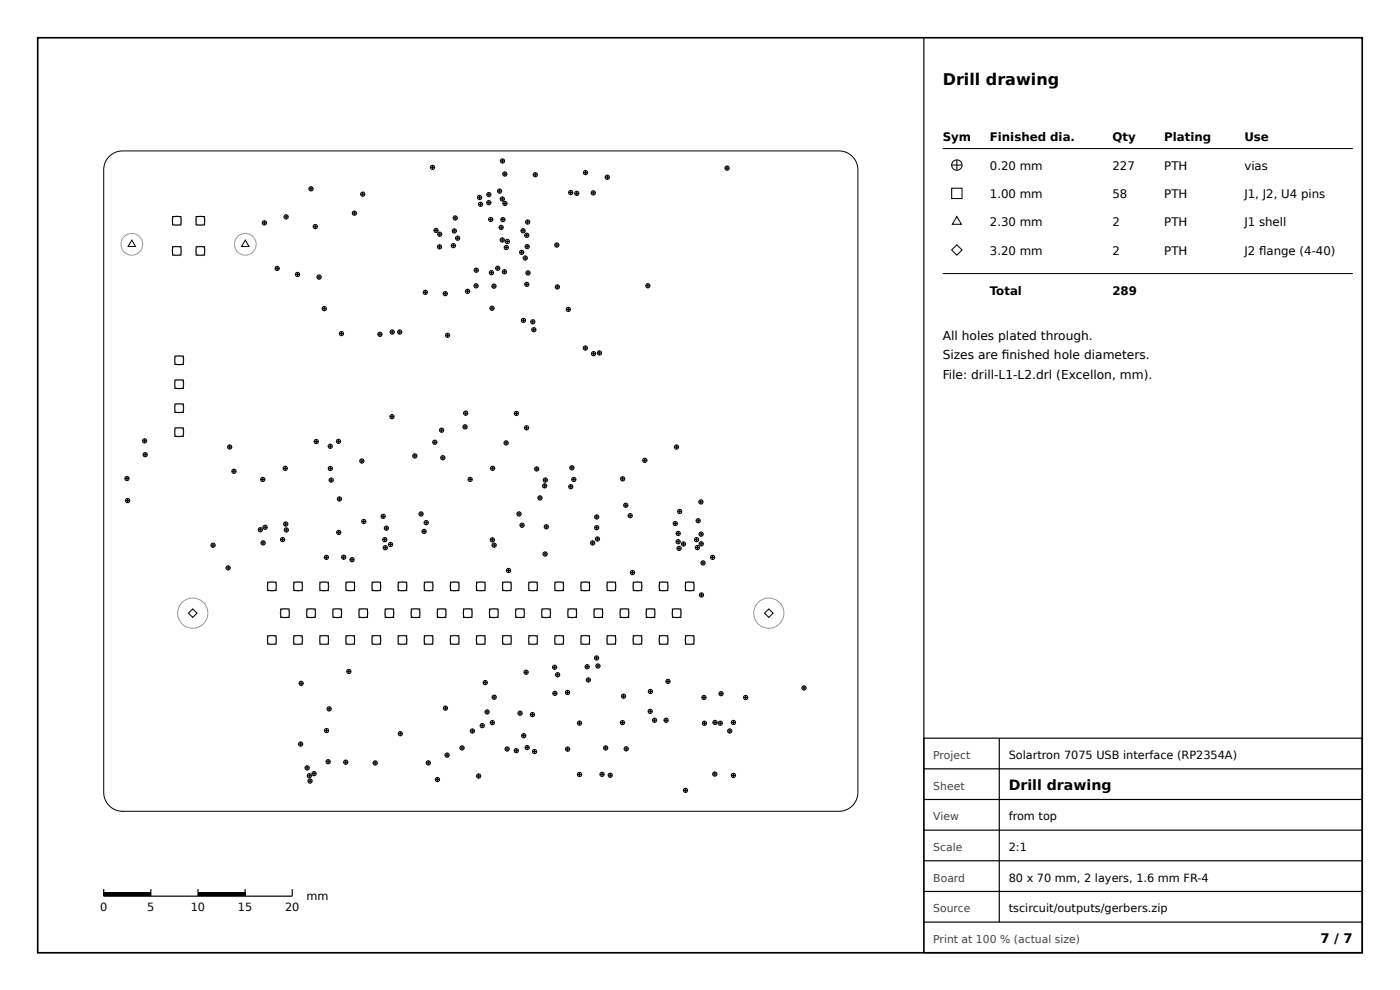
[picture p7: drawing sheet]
<svg xmlns="http://www.w3.org/2000/svg" width="297mm" height="210mm" viewBox="0 0 297 210" stroke-linecap="round" stroke-linejoin="round" font-family="sans-serif">
<g fill="none" stroke="#000" stroke-width=".21">
<path d="M23.2 33.2a4 4 0 0 1 2.8-1.2h152a4 4 0 0 1 4 4v132a4 4 0 0 1-4 4h-152a4 4 0 0 1-4-4v-132a4 4 0 0 1 1.2-2.8zM66 39.6v.9M91.3 35.5h.9M91.8 35v.9M106.2 34.1h.9M106.6 33.7v.9M106.7 36.9h.9M107.1 36.4v.9M113.1 37h.9M113.6 36.6v.9M123.8 36.6h.9M124.2 36.1v.9"/>
<path d="M128.4 37.6h.9M128.8 37.1v.9M153.8 35.6h.9M154.2 35.2v.9M200 31.5h87M201.9 39.9h2.2v2.2h-2.2zM201.9 35h2.2M203 33.9v2.2M28 50.9l.7 1.3h-1.5zM36.6 45.9h1.8v1.8h-1.8zM36.6 52.3h1.8v1.8h-1.8zM41.6 45.9h1.8v1.8h-1.8z"/>
<path d="M41.6 52.3h1.8v1.8h-1.8zM52 50.9l.8 1.3h-1.5zM55.6 47.2h.9M56.1 46.8v.9M58.4 56.9h.9M58.8 56.4v.9M60.2 46h.9M60.7 45.5v.9M62.7 58.2h.9M63.1 57.7v.9M65.5 40h.9M66.4 48h.9"/>
<path d="M66.9 47.6v.9M67.2 58.7h.9M67.7 58.3v.9M74.7 45.2h.9M75.2 44.7v.9M76.5 41.2h.9M77 40.7v.9M92.1 48.8h.9M92.5 48.4v.9M92.8 52.3h.9M92.8 49.7h.9M93.3 51.9v.9"/>
<path d="M93.3 49.2v.9M95.7 52.1h.9M95.9 49h.9M96.1 46.2h.9M96.2 51.6v.9M96.4 48.5v.9M96.6 45.8v.9M96.6 50.5h.9M97.1 50.1v.9M100.6 57.3h.9M101 56.8v.9M101.3 41.9h.9"/>
<path d="M101.5 43.3h.9M101.7 41.4v.9M101.9 42.9v.9M103.3 43h.9M103.3 41.3h.9M103.7 46.5h.9M103.7 40.8v.9M103.7 42.5v.9M103.8 57.8h.9M104.1 46.1v.9M104.3 57.4v.9M105.1 56.9h.9"/>
<path d="M105.5 40.5h.9M105.6 56.4v.9M105.9 48.2h.9M106 40.1v.9M106.1 50.9h.9M106.1 42.2h.9M106.2 46.6h.9M106.3 47.8v.9M106.5 50.4v.9M106.6 57.6h.9M106.6 41.7v.9M106.7 43.1h.9"/>
<path d="M106.7 46.1v.9M107 52.5h.9M107 57.2v.9M107.1 42.7v.9M107.2 51.2h.9M107.4 52v.9M107.6 50.7v.9M110.2 53.5h.9M110.5 48.9h.9M110.7 53.1v.9M111 48.5v.9M111 54.7h.9"/>
<path d="M111.3 49.9h.9M111.4 52.3h.9M111.4 54.3v.9M111.5 47.1h.9M111.6 57.9h.9M111.7 49.4v.9M111.8 59.8v.9M111.8 51.8v.9M111.9 46.6v.9M112 57.4v.9M117.7 52h.9M118.1 51.5v.9"/>
<path d="M120.6 40.8h.9M121.1 40.4v.9M121.9 41h.9M122.4 40.5v.9M125.4 40.9h.9M125.9 40.4v.9M200 58h87M203 45.9l1 1.6h-2zM203 51.9l1.1 1.1-1.1 1.1-1.1-1.1zM37.1 75.5h1.8v1.8h-1.8zM68.4 65.4h.9M68.8 65v.9"/>
<path d="M72 70.7h.9M72.4 70.3v.9M80.2 70.9h.9M80.6 70.4v.9M82.8 70.4h.9M83.2 69.9v.9M84.4 70.4h.9M84.8 69.9v.9M89.8 62h.9M90.2 61.5v.9M94 62.3h.9M94.5 61.8v.9"/>
<path d="M94.5 71.1h.9M95 70.6v.9M98.7 61.8h.9M99.2 61.3v.9M100.6 60.6h.9M101 60.2v.9M103.9 65.4h.9M104.3 60.7h.9M104.4 64.9v.9M104.8 60.2v.9M110.6 67.9h.9M111 67.5v.9"/>
<path d="M111.3 60.3h.9M112.6 68.2h.9M112.8 69.9h.9M113 67.8v.9M113.3 69.5v.9M117.8 60.8h.9M118.2 60.4v.9M120.1 65.6h.9M120.6 65.1v.9M123.7 73.8h.9M124.2 73.3v.9M125.5 75h.9"/>
<path d="M125.9 74.5v.9M126.7 74.8h.9M127.2 74.4v.9M137 60.6h.9M137.4 60.1v.9M30.2 93.5h.9M30.4 96.4h.9M30.7 93v.9M30.8 95.9v.9M37.1 80.6h1.8v1.8h-1.8zM37.1 85.6h1.8v1.8h-1.8zM37.1 90.7h1.8v1.8h-1.8z"/>
<path d="M48.3 94.8h.9M48.7 94.3v.9M49.2 99.9h.9M49.6 99.5v.9M60.1 99.3h.9M60.5 98.8v.9M66.6 93.6h.9M67.1 93.2v.9M69.6 94.6h.9M69.6 99.3h.9M70.1 94.2v.9M70.1 98.9v.9"/>
<path d="M71.4 93.6h.9M71.8 93.1v.9M76.3 97.7h.9M76.8 97.3v.9M82.7 88.3h.9M83.2 87.9v.9M87.6 96.7h.9M88 96.2v.9M91.8 93.8h.9M92.2 93.3v.9M93.2 91.2h.9M93.5 97h.9"/>
<path d="M93.7 90.7v.9M93.9 96.6v.9M98.2 90.5h.9M98.4 87.6h.9M98.7 90v.9M98.8 87.1v.9M104.1 99.3h.9M104.5 98.8v.9M106.9 93.9h.9M107.4 93.4v.9M109.1 87.6h.9M109.5 87.2v.9"/>
<path d="M111.3 90.7h.9M111.7 90.3v.9M113.4 99.4h.9M113.9 99v.9M120.9 99.2h.9M121.3 98.7v.9M136.3 97.6h.9M136.8 97.1v.9M143.1 94.8h.9M143.5 94.3v.9M26.5 101.5h.9M26.6 106.1h.9"/>
<path d="M26.9 101v.9M27.1 105.7v.9M44.8 115.6h.9M45.2 115.1v.9M48.4 119.9v.9M54.8 112.3h.9M55.2 111.9v.9M55.3 101.6h.9M55.4 115.1h.9M55.7 101.2v.9M55.8 111.8h.9M55.8 114.7v.9"/>
<path d="M56.2 111.3v.9M59.5 114.4h.9M60 114v.9M60.2 111.1h.9M60.3 112.4h.9M60.6 110.6v.9M60.7 111.9v.9M68.8 118.2h.9M69.2 117.7v.9M69.8 101.8h.9M70.3 101.3v.9M71.4 112.9h.9"/>
<path d="M71.6 105.8h.9M71.9 112.4v.9M72 105.3v.9M72.5 118.1h.9M72.9 117.7v.9M74.2 118.7h.9M74.7 118.2v.9M76.7 110.6h.9M77.2 110.1v.9M80.8 109.5h.9M81.2 114.4h.9M81.3 116.1h.9"/>
<path d="M81.3 109v.9M81.5 112h.9M81.6 114v.9M81.7 115.7v.9M82 111.5v.9M82.4 115.4h.9M82.8 115v.9M88.9 109h.9M89.3 108.5v.9M89.5 112.7h.9M90 110.8h.9M90 112.2v.9"/>
<path d="M90.4 110.4v.9M99.3 101.6h.9M99.7 101.2v.9M104 114.5h.9M104.4 115.6h.9M104.4 114v.9M104.8 115.1v.9M109.7 109h.9M110.1 108.5v.9M110.3 111.4h.9M110.8 110.9v.9M114.1 105.6h.9"/>
<path d="M114.6 105.1v.9M115.1 103h.9M115.2 117.5h.9M115.2 101.8h.9M115.5 111.7h.8M115.5 102.5v.9M115.6 117v.9M115.7 101.3v.9M115.9 111.2v.9M120.6 103.2h.9M121.1 102.7v.9M121.3 101.6h.9"/>
<path d="M121.7 101.2v.9M125.3 115.1h.9M125.7 114.7v.9M126.1 111.9h.9M126.1 109.6h.9M126.3 114.3h.9M126.6 111.4v.9M126.6 109.1v.9M126.8 113.8v.9M131.6 101.5h.9M132.1 101.1v.9M132.3 107.1h.9"/>
<path d="M132.8 106.7v.9M133.2 109.3h.9M133.7 108.9v.9M142.8 111h.9M143.3 110.6v.9M143.4 114.9h.9M143.4 113.1h.9M143.6 116.3h.9M143.7 108.4h.9M143.9 114.4v.9M143.9 112.6v.9M144.1 115.8v.9"/>
<path d="M144.2 108v.9M144.6 115.3h.9M145 114.9v.9M147.3 114.4h.9M147.5 116.1h.9M147.7 110.4h.9M147.8 114v.9M148 115.6v.9M148.1 110v.9M148.3 106.4h.9M148.3 113.2h.9M148.3 115.3h.9"/>
<path d="M148.7 119.3h.9M148.7 106v.9M148.7 112.8v.9M148.8 114.9v.9M149.1 118.9v.9M150.7 118.2h.9M151.2 117.7v.9M40.9 129.1l.9 .9-.9 .9-.9-.9zM48 120.4h.9M56.8 123.4h1.8v1.8h-1.8zM56.8 134.8h1.8v1.8h-1.8zM59.6 129.1h1.8v1.8h-1.8z"/>
<path d="M62.3 123.4h1.8v1.8h-1.8zM62.3 134.8h1.8v1.8h-1.8zM65.1 129.1h1.8v1.8h-1.8zM67.9 123.4h1.8v1.8h-1.8zM67.9 134.8h1.8v1.8h-1.8zM70.6 129.1h1.8v1.8h-1.8zM73.4 123.4h1.8v1.8h-1.8zM73.4 134.8h1.8v1.8h-1.8zM76.2 129.1h1.8v1.8h-1.8zM78.9 123.4h1.8v1.8h-1.8zM78.9 134.8h1.8v1.8h-1.8zM81.7 129.1h1.8v1.8h-1.8z"/>
<path d="M84.5 123.4h1.8v1.8h-1.8zM84.5 134.8h1.8v1.8h-1.8zM87.3 129.1h1.8v1.8h-1.8zM90 123.4h1.8v1.8h-1.8zM90 134.8h1.8v1.8h-1.8zM92.8 129.1h1.8v1.8h-1.8zM95.6 123.4h1.8v1.8h-1.8zM95.6 134.8h1.8v1.8h-1.8zM98.3 129.1h1.8v1.8h-1.8zM101.1 123.4h1.8v1.8h-1.8zM101.1 134.8h1.8v1.8h-1.8zM103.9 129.1h1.8v1.8h-1.8z"/>
<path d="M106.6 123.4h1.8v1.8h-1.8zM106.6 134.8h1.8v1.8h-1.8zM107.4 120.9h.9M107.9 120.5v.9M109.4 129.1h1.8v1.8h-1.8zM112.2 123.4h1.8v1.8h-1.8zM112.2 134.8h1.8v1.8h-1.8zM115 129.1h1.7v1.8h-1.7zM117.7 123.4h1.8v1.8h-1.8zM117.7 134.8h1.8v1.8h-1.8zM120.5 129.1h1.8v1.8h-1.8zM123.3 123.4h1.8v1.8h-1.8z"/>
<path d="M123.3 134.8h1.8v1.8h-1.8zM126 129.1h1.8v1.8h-1.8zM126.1 139.5h.9M126.6 139v.9M128.8 123.4h1.8v1.8h-1.8zM128.8 134.8h1.8v1.8h-1.8zM131.6 129.1h1.8v1.8h-1.8zM133.7 121.4h.9M134.2 120.9v.9M134.3 123.4h1.8v1.8h-1.8zM134.3 134.8h1.8v1.8h-1.8zM137.1 129.1h1.8v1.8h-1.8z"/>
<path d="M139.9 123.4h1.8v1.8h-1.8zM139.9 134.8h1.8v1.8h-1.8zM142.6 129.1h1.8v1.8h-1.8zM145.4 123.4h1.8v1.8h-1.8zM145.4 134.8h1.8v1.8h-1.8zM148.4 126.1h.9M148.8 125.7v.9M163.1 129.1l.9 .9-.9 .9-.9-.9zM63.3 157.7h.9M63.4 144.9h.9M63.8 157.3v.9M63.9 144.4v.9"/>
<path d="M68.8 154.9h.9M69.3 154.4v.9M69.4 150.3h.9M69.8 149.8v.9M73.6 142.4h.9M74 141.9v.9M84.5 155.5h.9M84.9 155.1v.9M94.1 150.1h.9M94.5 149.7v.9M94.8 159.6v.9M97.6 158.6h.9"/>
<path d="M98 158.1v.9M99.8 155h.9M100.2 154.5v.9M101.9 153.8h.9M102.3 153.4v.9M102.5 144.7h.9M102.9 150.9h.9M102.9 144.3v.9M103.3 150.5v.9M104 153.2h.9M104.4 147.8h.9M104.4 152.8v.9"/>
<path d="M104.8 147.4v.9M107.1 158.8h.9M107.6 158.3v.9M109.1 159.1h.9M109.5 158.7v.9M109.9 151.2h.9M110.3 150.8v.9M110.7 156h.9M111.1 155.5v.9M111.2 142.5h.9M111.4 158.5h.9M111.6 142.1v.9"/>
<path d="M111.8 158v.9M112.5 151.5h.9M113 159.3h.9M113 151v.9M113.4 158.9v.9M117.2 141.5h.9M117.3 147h.9M117.7 141v.9M117.7 146.5v.9M117.9 143.1h.9M118.3 142.6v.9M119.9 146.8h.9"/>
<path d="M120 158.8h.9M120.4 146.4v.9M120.4 158.4v.9M122.5 153.3h.9M122.9 152.9v.9M124.1 141.4h.9M124.4 144.2h.9M124.6 140.9v.9M124.8 143.7v.9M126.4 141.2h.9M126.9 140.7v.9M128 158.6h.9"/>
<path d="M128.5 158.1v.9M131.6 153.2h.9M131.8 147.6h.9M132.1 152.8v.9M132.3 147.1v.9M132.4 158.8h.9M132.9 158.3v.9M137.5 150.8h.9M137.5 146.6h.9M137.9 150.4v.9M138 146.2v.9M138.4 152.7h.9"/>
<path d="M138.9 152.2v.9M140.9 152.7h.9M141.3 144.5h.9M141.3 152.2v.9M141.7 144v.9M148.9 147.9h.9M149 153.3h.9M149.3 147.4v.9M149.5 152.9v.9M151.2 153.2h.9M151.7 152.7v.9M152.4 153.3h.9"/>
<path d="M152.5 147.1h.9M152.8 152.9v.9M153 146.6v.9M154.4 155h.9M154.8 154.5v.9M155.1 153.2h.9M155.6 152.7v.9M157.7 147.9h.9M158.2 147.4v.9M170.1 145.8h.9M170.6 145.4v.9M64.7 162.8h.9"/>
<path d="M65.2 162.3v.9M65.2 164.5h.9M65.3 165.6h.9M65.6 164v.9M65.8 165.1v.9M66.2 164h.9M66.6 163.6v.9M69.2 161.5h.9M69.6 161v.9M72.9 161.6h.9M73.4 161.1v.9M79.1 161.8h.9"/>
<path d="M79.6 161.3v.9M90.4 161.7h.9M90.9 161.3v.9M92.3 165.3h.9M92.8 164.8v.9M94.4 160.1h.9M101.1 164.5h.9M101.5 164.1v.9M122.5 164.2h.9M122.9 163.8v.9M127.3 164.2h.9M127.7 163.7v.9"/>
<path d="M129 164.4h.9M129.5 163.9v.9M145 167.6h.9M145.4 167.1v.9M151.2 164.1h.9M151.6 163.7v.9M155.1 164.4h.9M155.6 163.9v.9"/>
<circle cx="91.8" cy="35.5" r=".45"/>
<circle cx="106.6" cy="34.1" r=".45"/>
<circle cx="107.1" cy="36.9" r=".45"/>
<circle cx="113.6" cy="37" r=".45"/>
<circle cx="124.2" cy="36.6" r=".45"/>
<circle cx="128.8" cy="37.6" r=".45"/>
<circle cx="154.2" cy="35.6" r=".45"/>
<circle cx="203" cy="35" r="1.1"/>
<circle cx="56.1" cy="47.2" r=".45"/>
<circle cx="58.8" cy="56.9" r=".45"/>
<circle cx="60.7" cy="46" r=".45"/>
<circle cx="63.1" cy="58.2" r=".45"/>
<circle cx="66" cy="40" r=".45"/>
<circle cx="66.9" cy="48" r=".45"/>
<circle cx="67.7" cy="58.7" r=".45"/>
<circle cx="75.2" cy="45.2" r=".45"/>
<circle cx="77" cy="41.2" r=".45"/>
<circle cx="92.5" cy="48.8" r=".45"/>
<circle cx="93.3" cy="52.3" r=".45"/>
<circle cx="93.3" cy="49.7" r=".45"/>
<circle cx="96.2" cy="52.1" r=".45"/>
<circle cx="96.4" cy="49" r=".45"/>
<circle cx="96.6" cy="46.2" r=".45"/>
<circle cx="97.1" cy="50.5" r=".45"/>
<circle cx="101" cy="57.3" r=".45"/>
<circle cx="101.7" cy="41.9" r=".45"/>
<circle cx="101.9" cy="43.3" r=".45"/>
<circle cx="103.7" cy="41.3" r=".45"/>
<circle cx="103.7" cy="43" r=".45"/>
<circle cx="104.1" cy="46.5" r=".45"/>
<circle cx="104.3" cy="57.8" r=".45"/>
<circle cx="105.6" cy="56.9" r=".45"/>
<circle cx="106" cy="40.5" r=".45"/>
<circle cx="106.3" cy="48.2" r=".45"/>
<circle cx="106.5" cy="50.9" r=".45"/>
<circle cx="106.6" cy="42.2" r=".45"/>
<circle cx="106.7" cy="46.6" r=".45"/>
<circle cx="107" cy="57.6" r=".45"/>
<circle cx="107.1" cy="43.1" r=".45"/>
<circle cx="107.4" cy="52.5" r=".45"/>
<circle cx="107.6" cy="51.2" r=".45"/>
<circle cx="110.7" cy="53.5" r=".45"/>
<circle cx="111" cy="48.9" r=".45"/>
<circle cx="111.4" cy="54.7" r=".45"/>
<circle cx="111.7" cy="49.9" r=".45"/>
<circle cx="111.8" cy="52.3" r=".45"/>
<circle cx="111.9" cy="47.1" r=".45"/>
<circle cx="112" cy="57.9" r=".45"/>
<circle cx="118.1" cy="52" r=".45"/>
<circle cx="121.1" cy="40.8" r=".45"/>
<circle cx="122.4" cy="41" r=".45"/>
<circle cx="125.9" cy="40.9" r=".45"/>
<circle cx="68.8" cy="65.4" r=".45"/>
<circle cx="72.4" cy="70.7" r=".45"/>
<circle cx="80.6" cy="70.9" r=".45"/>
<circle cx="83.2" cy="70.4" r=".45"/>
<circle cx="84.8" cy="70.4" r=".45"/>
<circle cx="90.2" cy="62" r=".45"/>
<circle cx="94.5" cy="62.3" r=".45"/>
<circle cx="95" cy="71.1" r=".45"/>
<circle cx="99.2" cy="61.8" r=".45"/>
<circle cx="101" cy="60.6" r=".45"/>
<circle cx="104.4" cy="65.4" r=".45"/>
<circle cx="104.8" cy="60.7" r=".45"/>
<circle cx="111" cy="67.9" r=".45"/>
<circle cx="111.8" cy="60.3" r=".45"/>
<circle cx="113" cy="68.2" r=".45"/>
<circle cx="113.3" cy="69.9" r=".45"/>
<circle cx="118.2" cy="60.8" r=".45"/>
<circle cx="120.6" cy="65.6" r=".45"/>
<circle cx="124.2" cy="73.8" r=".45"/>
<circle cx="125.9" cy="75" r=".45"/>
<circle cx="127.2" cy="74.8" r=".45"/>
<circle cx="137.4" cy="60.6" r=".45"/>
<circle cx="30.7" cy="93.5" r=".45"/>
<circle cx="30.8" cy="96.4" r=".45"/>
<circle cx="48.7" cy="94.8" r=".45"/>
<circle cx="49.6" cy="99.9" r=".45"/>
<circle cx="60.5" cy="99.3" r=".45"/>
<circle cx="67.1" cy="93.6" r=".45"/>
<circle cx="70.1" cy="94.6" r=".45"/>
<circle cx="70.1" cy="99.3" r=".45"/>
<circle cx="71.8" cy="93.6" r=".45"/>
<circle cx="76.8" cy="97.7" r=".45"/>
<circle cx="83.2" cy="88.3" r=".45"/>
<circle cx="88" cy="96.7" r=".45"/>
<circle cx="92.2" cy="93.8" r=".45"/>
<circle cx="93.7" cy="91.2" r=".45"/>
<circle cx="93.9" cy="97" r=".45"/>
<circle cx="98.7" cy="90.5" r=".45"/>
<circle cx="98.8" cy="87.6" r=".45"/>
<circle cx="104.5" cy="99.3" r=".45"/>
<circle cx="107.4" cy="93.9" r=".45"/>
<circle cx="109.5" cy="87.6" r=".45"/>
<circle cx="111.7" cy="90.7" r=".45"/>
<circle cx="113.9" cy="99.4" r=".45"/>
<circle cx="121.3" cy="99.2" r=".45"/>
<circle cx="136.8" cy="97.6" r=".45"/>
<circle cx="143.5" cy="94.8" r=".45"/>
<circle cx="26.9" cy="101.5" r=".45"/>
<circle cx="27.1" cy="106.1" r=".45"/>
<circle cx="45.2" cy="115.6" r=".45"/>
<circle cx="55.2" cy="112.3" r=".45"/>
<circle cx="55.7" cy="101.6" r=".45"/>
<circle cx="55.8" cy="115.1" r=".45"/>
<circle cx="56.2" cy="111.8" r=".45"/>
<circle cx="60" cy="114.4" r=".45"/>
<circle cx="60.6" cy="111.1" r=".45"/>
<circle cx="60.7" cy="112.4" r=".45"/>
<circle cx="69.2" cy="118.2" r=".45"/>
<circle cx="70.3" cy="101.8" r=".45"/>
<circle cx="71.9" cy="112.9" r=".45"/>
<circle cx="72" cy="105.8" r=".45"/>
<circle cx="72.9" cy="118.1" r=".45"/>
<circle cx="74.7" cy="118.7" r=".45"/>
<circle cx="77.2" cy="110.6" r=".45"/>
<circle cx="81.3" cy="109.5" r=".45"/>
<circle cx="81.6" cy="114.4" r=".45"/>
<circle cx="81.7" cy="116.1" r=".45"/>
<circle cx="82" cy="112" r=".45"/>
<circle cx="82.8" cy="115.4" r=".45"/>
<circle cx="89.3" cy="109" r=".45"/>
<circle cx="90" cy="112.7" r=".45"/>
<circle cx="90.4" cy="110.8" r=".45"/>
<circle cx="99.7" cy="101.6" r=".45"/>
<circle cx="104.4" cy="114.5" r=".45"/>
<circle cx="104.8" cy="115.6" r=".45"/>
<circle cx="110.1" cy="109" r=".45"/>
<circle cx="110.8" cy="111.4" r=".45"/>
<circle cx="114.5" cy="105.6" r=".45"/>
<circle cx="115.5" cy="103" r=".45"/>
<circle cx="115.6" cy="117.5" r=".45"/>
<circle cx="115.7" cy="101.8" r=".45"/>
<circle cx="115.9" cy="111.7" r=".45"/>
<circle cx="121.1" cy="103.2" r=".45"/>
<circle cx="121.7" cy="101.6" r=".45"/>
<circle cx="125.7" cy="115.1" r=".45"/>
<circle cx="126.6" cy="111.9" r=".45"/>
<circle cx="126.6" cy="109.6" r=".45"/>
<circle cx="126.8" cy="114.3" r=".45"/>
<circle cx="132.1" cy="101.5" r=".45"/>
<circle cx="132.8" cy="107.1" r=".45"/>
<circle cx="133.7" cy="109.3" r=".45"/>
<circle cx="143.3" cy="111" r=".45"/>
<circle cx="143.9" cy="114.9" r=".45"/>
<circle cx="143.9" cy="113.1" r=".45"/>
<circle cx="144.1" cy="116.3" r=".45"/>
<circle cx="144.2" cy="108.4" r=".45"/>
<circle cx="145" cy="115.3" r=".45"/>
<circle cx="147.8" cy="114.4" r=".45"/>
<circle cx="148" cy="116.1" r=".45"/>
<circle cx="148.1" cy="110.4" r=".45"/>
<circle cx="148.7" cy="106.4" r=".45"/>
<circle cx="148.7" cy="113.2" r=".45"/>
<circle cx="148.8" cy="115.3" r=".45"/>
<circle cx="149.1" cy="119.3" r=".45"/>
<circle cx="151.2" cy="118.2" r=".45"/>
<circle cx="48.4" cy="120.4" r=".45"/>
<circle cx="107.9" cy="120.9" r=".45"/>
<circle cx="126.6" cy="139.5" r=".45"/>
<circle cx="134.2" cy="121.4" r=".45"/>
<circle cx="148.8" cy="126.1" r=".45"/>
<circle cx="63.8" cy="157.7" r=".45"/>
<circle cx="63.9" cy="144.9" r=".45"/>
<circle cx="69.3" cy="154.9" r=".45"/>
<circle cx="69.8" cy="150.3" r=".45"/>
<circle cx="74" cy="142.4" r=".45"/>
<circle cx="84.9" cy="155.5" r=".45"/>
<circle cx="94.5" cy="150.1" r=".45"/>
<circle cx="98" cy="158.6" r=".45"/>
<circle cx="100.2" cy="155" r=".45"/>
<circle cx="102.3" cy="153.8" r=".45"/>
<circle cx="102.9" cy="144.7" r=".45"/>
<circle cx="103.3" cy="150.9" r=".45"/>
<circle cx="104.4" cy="153.2" r=".45"/>
<circle cx="104.8" cy="147.8" r=".45"/>
<circle cx="107.6" cy="158.8" r=".45"/>
<circle cx="109.5" cy="159.1" r=".45"/>
<circle cx="110.3" cy="151.2" r=".45"/>
<circle cx="111.1" cy="156" r=".45"/>
<circle cx="111.6" cy="142.5" r=".45"/>
<circle cx="111.8" cy="158.5" r=".45"/>
<circle cx="113" cy="151.5" r=".45"/>
<circle cx="113.4" cy="159.3" r=".45"/>
<circle cx="117.7" cy="141.5" r=".45"/>
<circle cx="117.7" cy="147" r=".45"/>
<circle cx="118.3" cy="143.1" r=".45"/>
<circle cx="120.4" cy="146.8" r=".45"/>
<circle cx="120.4" cy="158.8" r=".45"/>
<circle cx="122.9" cy="153.3" r=".45"/>
<circle cx="124.6" cy="141.4" r=".45"/>
<circle cx="124.8" cy="144.2" r=".45"/>
<circle cx="126.9" cy="141.2" r=".45"/>
<circle cx="128.5" cy="158.6" r=".45"/>
<circle cx="132.1" cy="153.2" r=".45"/>
<circle cx="132.3" cy="147.6" r=".45"/>
<circle cx="132.9" cy="158.8" r=".45"/>
<circle cx="137.9" cy="150.8" r=".45"/>
<circle cx="138" cy="146.6" r=".45"/>
<circle cx="138.9" cy="152.7" r=".45"/>
<circle cx="141.3" cy="152.7" r=".45"/>
<circle cx="141.7" cy="144.5" r=".45"/>
<circle cx="149.3" cy="147.9" r=".45"/>
<circle cx="149.5" cy="153.3" r=".45"/>
<circle cx="151.7" cy="153.2" r=".45"/>
<circle cx="152.8" cy="153.3" r=".45"/>
<circle cx="153" cy="147.1" r=".45"/>
<circle cx="154.8" cy="155" r=".45"/>
<circle cx="155.6" cy="153.2" r=".45"/>
<circle cx="158.2" cy="147.9" r=".45"/>
<circle cx="170.6" cy="145.8" r=".45"/>
<circle cx="65.2" cy="162.8" r=".45"/>
<circle cx="65.6" cy="164.5" r=".45"/>
<circle cx="65.8" cy="165.6" r=".45"/>
<circle cx="66.6" cy="164" r=".45"/>
<circle cx="69.6" cy="161.5" r=".45"/>
<circle cx="73.4" cy="161.6" r=".45"/>
<circle cx="79.6" cy="161.8" r=".45"/>
<circle cx="90.9" cy="161.7" r=".45"/>
<circle cx="92.8" cy="165.3" r=".45"/>
<circle cx="94.8" cy="160.1" r=".45"/>
<circle cx="101.5" cy="164.5" r=".45"/>
<circle cx="122.9" cy="164.2" r=".45"/>
<circle cx="127.7" cy="164.2" r=".45"/>
<circle cx="129.5" cy="164.4" r=".45"/>
<circle cx="145.4" cy="167.6" r=".45"/>
<circle cx="151.6" cy="164.1" r=".45"/>
<circle cx="155.6" cy="164.4" r=".45"/>
</g>
<g fill="none" stroke="#999" stroke-width=".21">
<circle cx="91.8" cy="35.5" r=".2"/>
<circle cx="106.6" cy="34.1" r=".2"/>
<circle cx="107.1" cy="36.9" r=".2"/>
<circle cx="113.6" cy="37" r=".2"/>
<circle cx="124.2" cy="36.6" r=".2"/>
<circle cx="128.8" cy="37.6" r=".2"/>
<circle cx="154.2" cy="35.6" r=".2"/>
<circle cx="28" cy="51.8" r="2.3"/>
<circle cx="37.5" cy="46.8" r="1"/>
<circle cx="37.5" cy="53.2" r="1"/>
<circle cx="42.5" cy="46.8" r="1"/>
<circle cx="42.5" cy="53.2" r="1"/>
<circle cx="52" cy="51.8" r="2.3"/>
<circle cx="56.1" cy="47.2" r=".2"/>
<circle cx="58.8" cy="56.9" r=".2"/>
<circle cx="60.7" cy="46" r=".2"/>
<circle cx="63.1" cy="58.2" r=".2"/>
<circle cx="66" cy="40" r=".2"/>
<circle cx="66.9" cy="48" r=".2"/>
<circle cx="67.7" cy="58.7" r=".2"/>
<circle cx="75.2" cy="45.2" r=".2"/>
<circle cx="77" cy="41.2" r=".2"/>
<circle cx="92.5" cy="48.8" r=".2"/>
<circle cx="93.3" cy="52.3" r=".2"/>
<circle cx="93.3" cy="49.7" r=".2"/>
<circle cx="96.2" cy="52.1" r=".2"/>
<circle cx="96.4" cy="49" r=".2"/>
<circle cx="96.6" cy="46.2" r=".2"/>
<circle cx="97.1" cy="50.5" r=".2"/>
<circle cx="101" cy="57.3" r=".2"/>
<circle cx="101.7" cy="41.9" r=".2"/>
<circle cx="101.9" cy="43.3" r=".2"/>
<circle cx="103.7" cy="43" r=".2"/>
<circle cx="103.7" cy="41.3" r=".2"/>
<circle cx="104.1" cy="46.5" r=".2"/>
<circle cx="104.3" cy="57.8" r=".2"/>
<circle cx="105.6" cy="56.9" r=".2"/>
<circle cx="106" cy="40.5" r=".2"/>
<circle cx="106.3" cy="48.2" r=".2"/>
<circle cx="106.5" cy="50.9" r=".2"/>
<circle cx="106.6" cy="42.2" r=".2"/>
<circle cx="106.7" cy="46.6" r=".2"/>
<circle cx="107" cy="57.6" r=".2"/>
<circle cx="107.1" cy="43.1" r=".2"/>
<circle cx="107.4" cy="52.5" r=".2"/>
<circle cx="107.6" cy="51.2" r=".2"/>
<circle cx="110.7" cy="53.5" r=".2"/>
<circle cx="111" cy="48.9" r=".2"/>
<circle cx="111.4" cy="54.7" r=".2"/>
<circle cx="111.7" cy="49.9" r=".2"/>
<circle cx="111.8" cy="52.3" r=".2"/>
<circle cx="111.9" cy="47.1" r=".2"/>
<circle cx="112" cy="57.9" r=".2"/>
<circle cx="118.1" cy="52" r=".2"/>
<circle cx="121.1" cy="40.8" r=".2"/>
<circle cx="122.4" cy="41" r=".2"/>
<circle cx="125.9" cy="40.9" r=".2"/>
<circle cx="38" cy="76.4" r="1"/>
<circle cx="68.8" cy="65.4" r=".2"/>
<circle cx="72.4" cy="70.7" r=".2"/>
<circle cx="80.6" cy="70.9" r=".2"/>
<circle cx="83.2" cy="70.4" r=".2"/>
<circle cx="84.8" cy="70.4" r=".2"/>
<circle cx="90.2" cy="62" r=".2"/>
<circle cx="94.5" cy="62.3" r=".2"/>
<circle cx="95" cy="71.1" r=".2"/>
<circle cx="99.2" cy="61.8" r=".2"/>
<circle cx="101" cy="60.6" r=".2"/>
<circle cx="104.4" cy="65.4" r=".2"/>
<circle cx="104.8" cy="60.7" r=".2"/>
<circle cx="111" cy="67.9" r=".2"/>
<circle cx="111.8" cy="60.3" r=".2"/>
<circle cx="113" cy="68.2" r=".2"/>
<circle cx="113.3" cy="69.9" r=".2"/>
<circle cx="118.2" cy="60.8" r=".2"/>
<circle cx="120.6" cy="65.6" r=".2"/>
<circle cx="124.2" cy="73.8" r=".2"/>
<circle cx="125.9" cy="75" r=".2"/>
<circle cx="127.2" cy="74.8" r=".2"/>
<circle cx="137.4" cy="60.6" r=".2"/>
<circle cx="30.7" cy="93.5" r=".2"/>
<circle cx="30.8" cy="96.4" r=".2"/>
<circle cx="38" cy="81.5" r="1"/>
<circle cx="38" cy="86.5" r="1"/>
<circle cx="38" cy="91.6" r="1"/>
<circle cx="48.7" cy="94.8" r=".2"/>
<circle cx="49.6" cy="99.9" r=".2"/>
<circle cx="60.5" cy="99.3" r=".2"/>
<circle cx="67.1" cy="93.6" r=".2"/>
<circle cx="70.1" cy="94.6" r=".2"/>
<circle cx="70.1" cy="99.3" r=".2"/>
<circle cx="71.8" cy="93.6" r=".2"/>
<circle cx="76.8" cy="97.7" r=".2"/>
<circle cx="83.2" cy="88.3" r=".2"/>
<circle cx="88" cy="96.7" r=".2"/>
<circle cx="92.2" cy="93.8" r=".2"/>
<circle cx="93.7" cy="91.2" r=".2"/>
<circle cx="93.9" cy="97" r=".2"/>
<circle cx="98.7" cy="90.5" r=".2"/>
<circle cx="98.8" cy="87.6" r=".2"/>
<circle cx="104.5" cy="99.3" r=".2"/>
<circle cx="107.4" cy="93.9" r=".2"/>
<circle cx="109.5" cy="87.6" r=".2"/>
<circle cx="111.7" cy="90.7" r=".2"/>
<circle cx="113.9" cy="99.4" r=".2"/>
<circle cx="121.3" cy="99.2" r=".2"/>
<circle cx="136.8" cy="97.6" r=".2"/>
<circle cx="143.5" cy="94.8" r=".2"/>
<circle cx="26.9" cy="101.5" r=".2"/>
<circle cx="27.1" cy="106.1" r=".2"/>
<circle cx="45.2" cy="115.6" r=".2"/>
<circle cx="55.2" cy="112.3" r=".2"/>
<circle cx="55.7" cy="101.6" r=".2"/>
<circle cx="55.8" cy="115.1" r=".2"/>
<circle cx="56.2" cy="111.8" r=".2"/>
<circle cx="60" cy="114.4" r=".2"/>
<circle cx="60.6" cy="111.1" r=".2"/>
<circle cx="60.7" cy="112.4" r=".2"/>
<circle cx="69.2" cy="118.2" r=".2"/>
<circle cx="70.3" cy="101.8" r=".2"/>
<circle cx="71.9" cy="112.9" r=".2"/>
<circle cx="72" cy="105.8" r=".2"/>
<circle cx="72.9" cy="118.1" r=".2"/>
<circle cx="74.7" cy="118.7" r=".2"/>
<circle cx="77.2" cy="110.6" r=".2"/>
<circle cx="81.3" cy="109.5" r=".2"/>
<circle cx="81.6" cy="114.4" r=".2"/>
<circle cx="81.7" cy="116.1" r=".2"/>
<circle cx="82" cy="112" r=".2"/>
<circle cx="82.8" cy="115.4" r=".2"/>
<circle cx="89.3" cy="109" r=".2"/>
<circle cx="90" cy="112.7" r=".2"/>
<circle cx="90.4" cy="110.8" r=".2"/>
<circle cx="99.7" cy="101.6" r=".2"/>
<circle cx="104.4" cy="114.5" r=".2"/>
<circle cx="104.8" cy="115.6" r=".2"/>
<circle cx="110.1" cy="109" r=".2"/>
<circle cx="110.8" cy="111.4" r=".2"/>
<circle cx="114.5" cy="105.6" r=".2"/>
<circle cx="115.5" cy="103" r=".2"/>
<circle cx="115.6" cy="117.5" r=".2"/>
<circle cx="115.7" cy="101.8" r=".2"/>
<circle cx="115.9" cy="111.7" r=".2"/>
<circle cx="121.1" cy="103.2" r=".2"/>
<circle cx="121.7" cy="101.6" r=".2"/>
<circle cx="125.7" cy="115.1" r=".2"/>
<circle cx="126.6" cy="111.9" r=".2"/>
<circle cx="126.6" cy="109.6" r=".2"/>
<circle cx="126.8" cy="114.3" r=".2"/>
<circle cx="132.1" cy="101.5" r=".2"/>
<circle cx="132.8" cy="107.1" r=".2"/>
<circle cx="133.7" cy="109.3" r=".2"/>
<circle cx="143.3" cy="111" r=".2"/>
<circle cx="143.9" cy="114.9" r=".2"/>
<circle cx="143.9" cy="113.1" r=".2"/>
<circle cx="144.1" cy="116.3" r=".2"/>
<circle cx="144.2" cy="108.4" r=".2"/>
<circle cx="145" cy="115.3" r=".2"/>
<circle cx="147.8" cy="114.4" r=".2"/>
<circle cx="148" cy="116.1" r=".2"/>
<circle cx="148.1" cy="110.4" r=".2"/>
<circle cx="148.7" cy="106.4" r=".2"/>
<circle cx="148.7" cy="113.2" r=".2"/>
<circle cx="148.8" cy="115.3" r=".2"/>
<circle cx="149.1" cy="119.3" r=".2"/>
<circle cx="151.2" cy="118.2" r=".2"/>
<circle cx="40.9" cy="130" r="3.2"/>
<circle cx="48.4" cy="120.4" r=".2"/>
<circle cx="57.7" cy="124.3" r="1"/>
<circle cx="57.7" cy="135.7" r="1"/>
<circle cx="60.5" cy="130" r="1"/>
<circle cx="63.2" cy="124.3" r="1"/>
<circle cx="63.2" cy="135.7" r="1"/>
<circle cx="66" cy="130" r="1"/>
<circle cx="68.8" cy="124.3" r="1"/>
<circle cx="68.8" cy="135.7" r="1"/>
<circle cx="71.5" cy="130" r="1"/>
<circle cx="74.3" cy="124.3" r="1"/>
<circle cx="74.3" cy="135.7" r="1"/>
<circle cx="77.1" cy="130" r="1"/>
<circle cx="79.8" cy="124.3" r="1"/>
<circle cx="79.8" cy="135.7" r="1"/>
<circle cx="82.6" cy="130" r="1"/>
<circle cx="85.4" cy="124.3" r="1"/>
<circle cx="85.4" cy="135.7" r="1"/>
<circle cx="88.2" cy="130" r="1"/>
<circle cx="90.9" cy="124.3" r="1"/>
<circle cx="90.9" cy="135.7" r="1"/>
<circle cx="93.7" cy="130" r="1"/>
<circle cx="96.5" cy="124.3" r="1"/>
<circle cx="96.5" cy="135.7" r="1"/>
<circle cx="99.2" cy="130" r="1"/>
<circle cx="102" cy="124.3" r="1"/>
<circle cx="102" cy="135.7" r="1"/>
<circle cx="104.8" cy="130" r="1"/>
<circle cx="107.5" cy="124.3" r="1"/>
<circle cx="107.5" cy="135.7" r="1"/>
<circle cx="107.9" cy="120.9" r=".2"/>
<circle cx="110.3" cy="130" r="1"/>
<circle cx="113.1" cy="124.3" r="1"/>
<circle cx="113.1" cy="135.7" r="1"/>
<circle cx="115.8" cy="130" r="1"/>
<circle cx="118.6" cy="124.3" r="1"/>
<circle cx="118.6" cy="135.7" r="1"/>
<circle cx="121.4" cy="130" r="1"/>
<circle cx="124.2" cy="124.3" r="1"/>
<circle cx="124.2" cy="135.7" r="1"/>
<circle cx="126.6" cy="139.5" r=".2"/>
<circle cx="126.9" cy="130" r="1"/>
<circle cx="129.7" cy="124.3" r="1"/>
<circle cx="129.7" cy="135.7" r="1"/>
<circle cx="132.5" cy="130" r="1"/>
<circle cx="134.2" cy="121.4" r=".2"/>
<circle cx="135.2" cy="124.3" r="1"/>
<circle cx="135.2" cy="135.7" r="1"/>
<circle cx="138" cy="130" r="1"/>
<circle cx="140.8" cy="124.3" r="1"/>
<circle cx="140.8" cy="135.7" r="1"/>
<circle cx="143.5" cy="130" r="1"/>
<circle cx="146.3" cy="124.3" r="1"/>
<circle cx="146.3" cy="135.7" r="1"/>
<circle cx="148.8" cy="126.1" r=".2"/>
<circle cx="163.1" cy="130" r="3.2"/>
<circle cx="63.8" cy="157.7" r=".2"/>
<circle cx="63.9" cy="144.9" r=".2"/>
<circle cx="69.3" cy="154.9" r=".2"/>
<circle cx="69.8" cy="150.3" r=".2"/>
<circle cx="74" cy="142.3" r=".2"/>
<circle cx="84.9" cy="155.5" r=".2"/>
<circle cx="94.5" cy="150.1" r=".2"/>
<circle cx="98" cy="158.6" r=".2"/>
<circle cx="100.2" cy="155" r=".2"/>
<circle cx="102.3" cy="153.8" r=".2"/>
<circle cx="102.9" cy="144.7" r=".2"/>
<circle cx="103.3" cy="150.9" r=".2"/>
<circle cx="104.4" cy="153.2" r=".2"/>
<circle cx="104.8" cy="147.8" r=".2"/>
<circle cx="107.6" cy="158.8" r=".2"/>
<circle cx="109.5" cy="159.1" r=".2"/>
<circle cx="110.3" cy="151.2" r=".2"/>
<circle cx="111.1" cy="156" r=".2"/>
<circle cx="111.6" cy="142.5" r=".2"/>
<circle cx="111.8" cy="158.5" r=".2"/>
<circle cx="113" cy="151.5" r=".2"/>
<circle cx="113.4" cy="159.3" r=".2"/>
<circle cx="117.7" cy="141.5" r=".2"/>
<circle cx="117.7" cy="147" r=".2"/>
<circle cx="118.3" cy="143.1" r=".2"/>
<circle cx="120.4" cy="146.8" r=".2"/>
<circle cx="120.4" cy="158.8" r=".2"/>
<circle cx="122.9" cy="153.3" r=".2"/>
<circle cx="124.6" cy="141.4" r=".2"/>
<circle cx="124.8" cy="144.2" r=".2"/>
<circle cx="126.9" cy="141.2" r=".2"/>
<circle cx="128.5" cy="158.6" r=".2"/>
<circle cx="132.1" cy="153.2" r=".2"/>
<circle cx="132.3" cy="147.6" r=".2"/>
<circle cx="132.9" cy="158.8" r=".2"/>
<circle cx="137.9" cy="150.8" r=".2"/>
<circle cx="138" cy="146.6" r=".2"/>
<circle cx="138.9" cy="152.7" r=".2"/>
<circle cx="141.3" cy="152.7" r=".2"/>
<circle cx="141.7" cy="144.5" r=".2"/>
<circle cx="149.3" cy="147.9" r=".2"/>
<circle cx="149.5" cy="153.3" r=".2"/>
<circle cx="151.7" cy="153.2" r=".2"/>
<circle cx="152.8" cy="153.3" r=".2"/>
<circle cx="153" cy="147.1" r=".2"/>
<circle cx="154.8" cy="155" r=".2"/>
<circle cx="155.6" cy="153.2" r=".2"/>
<circle cx="158.2" cy="147.9" r=".2"/>
<circle cx="170.6" cy="145.8" r=".2"/>
<circle cx="65.2" cy="162.8" r=".2"/>
<circle cx="65.6" cy="164.5" r=".2"/>
<circle cx="65.8" cy="165.6" r=".2"/>
<circle cx="66.6" cy="164" r=".2"/>
<circle cx="69.6" cy="161.5" r=".2"/>
<circle cx="73.4" cy="161.6" r=".2"/>
<circle cx="79.6" cy="161.8" r=".2"/>
<circle cx="90.9" cy="161.7" r=".2"/>
<circle cx="92.8" cy="165.3" r=".2"/>
<circle cx="94.8" cy="160.1" r=".2"/>
<circle cx="101.5" cy="164.5" r=".2"/>
<circle cx="122.9" cy="164.2" r=".2"/>
<circle cx="127.7" cy="164.2" r=".2"/>
<circle cx="129.5" cy="164.4" r=".2"/>
<circle cx="145.4" cy="167.6" r=".2"/>
<circle cx="151.6" cy="164.1" r=".2"/>
<circle cx="155.6" cy="164.4" r=".2"/>
</g>
<g fill="none" stroke="#000" stroke-width=".25">
<path d="M196 8v194M196 156.5h93v45.5h-93zM212 156.5v39M196 163h93M196 169.5h93M196 176h93M22 188.5v1.5h40v-1.5M32 188.5v1.5M42 188.5v1.5M52 188.5v1.5M196 182.5h93M196 189h93"/>
<path d="M196 195.5h93"/>
</g>
<path d="M22 189.2h10v.8h-10zM42 189.2h10v.8h-10z" fill="#000"/>
<path d="M8 8h281v194h-281z" fill="none" stroke="#000" stroke-width=".35"/>
<text font-size="3.4" x="200" y="18">Drill drawing</text>
<text font-size="3" x="214" y="167.4">Drill drawing</text>
<text font-size="2.8" x="280.1" y="199.9">7 / 7</text>
<g font-size="2.6">
<text x="200" y="72">All holes plated through.</text>
<text x="200" y="76.2">Sizes are fi nished hole diameters.</text>
<text x="200" y="80.4">File: drill-L1-L2.drl (Excellon, mm).</text>
</g>
<g font-size="2.5">
<text x="200" y="30">Sym</text>
<text x="210" y="30">Finished dia.</text>
<text x="236" y="30">Qty</text>
<text x="247" y="30">Plating</text>
<text x="264" y="30">Use</text>
<text x="210" y="36">0.20 mm</text>
<text x="236" y="36">227</text>
<text x="247" y="36">PTH</text>
<text x="264" y="36">vias</text>
<text x="210" y="42">1.00 mm</text>
<text x="236" y="42">58</text>
<text x="247" y="42">PTH</text>
<text x="264" y="42">J1, J2, U4 pins</text>
<text x="210" y="48">2.30 mm</text>
<text x="236" y="48">2</text>
<text x="247" y="48">PTH</text>
<text x="264" y="48">J1 shell</text>
<text x="210" y="54">3.20 mm</text>
<text x="236" y="54">2</text>
<text x="247" y="54">PTH</text>
<text x="264" y="54">J2 fl ange (4-40)</text>
<text x="210" y="62.5">Total</text>
<text x="236" y="62.5">289</text>
</g>
<g font-size="2.4">
<text x="214" y="160.9">Solartron 7075 USB interface (RP2354A)</text>
<text x="214" y="173.9">from top</text>
<text x="214" y="180.4">2:1</text>
<text x="65" y="190.8">mm</text>
<text x="214" y="186.9">80 x 70 mm, 2 layers, 1.6 mm FR-4</text>
<text x="21.2" y="193.2">0</text>
<text x="31.2" y="193.2">5</text>
<text x="40.5" y="193.2">10</text>
<text x="50.5" y="193.2">15</text>
<text x="60.5" y="193.2">20</text>
<text x="214" y="193.4">tscircuit/outputs/gerbers.zip</text>
</g>
<g font-size="2.3" fill="#444">
<text x="198" y="160.9">Project</text>
<text x="198" y="167.4">Sheet</text>
<text x="198" y="173.9">View</text>
<text x="198" y="180.4">Scale</text>
<text x="198" y="186.9">Board</text>
<text x="198" y="193.4">Source</text>
<text x="198" y="199.9">Print at 100 % (actual size)</text>
</g>
</svg>
